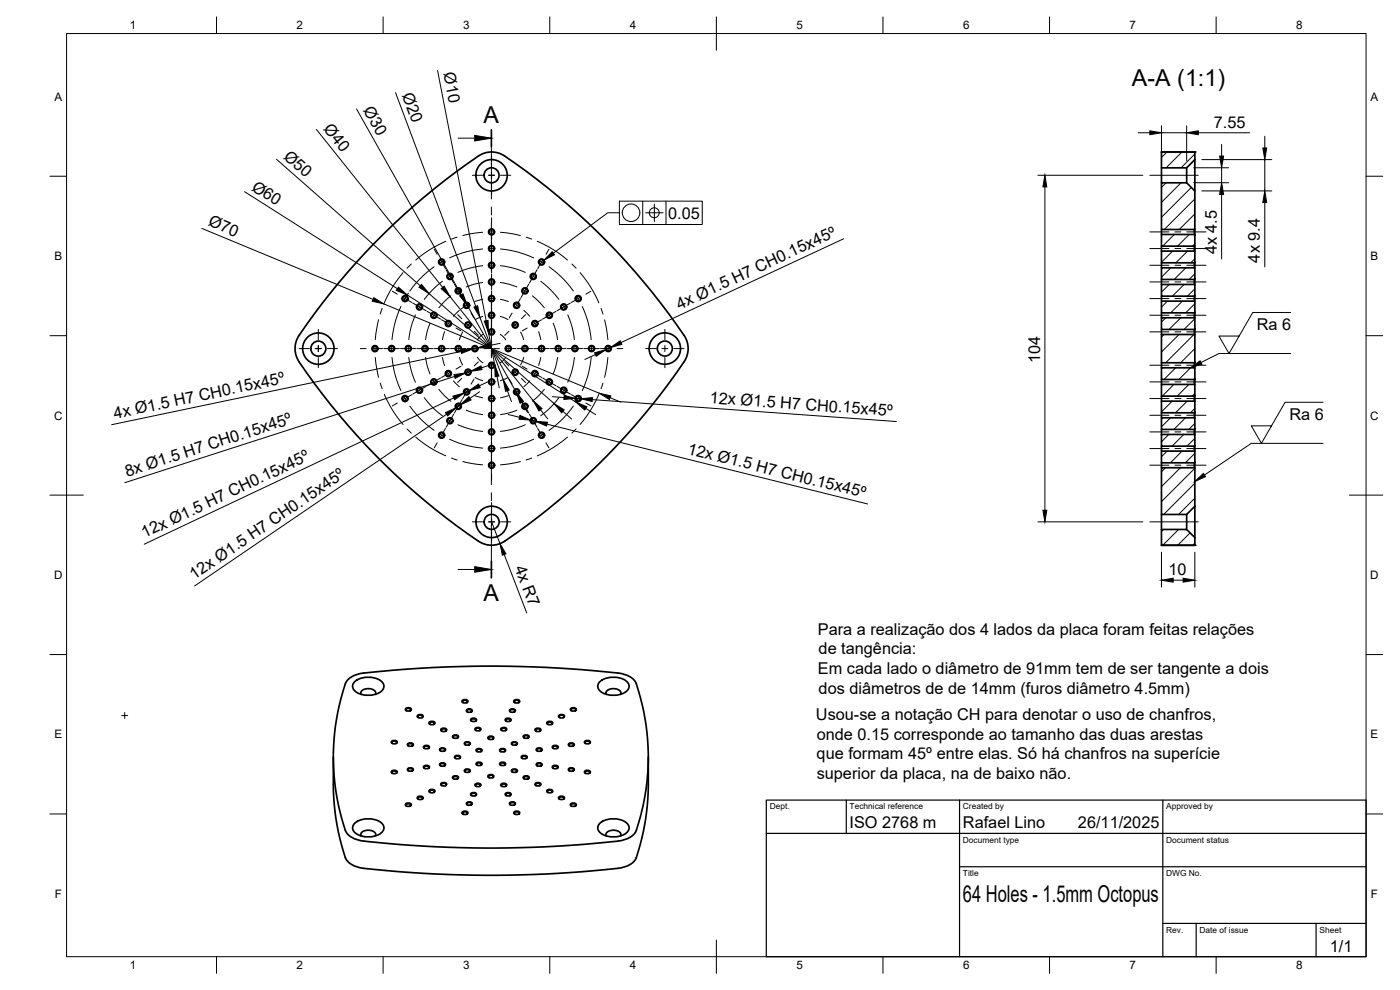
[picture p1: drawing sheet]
<svg xmlns="http://www.w3.org/2000/svg" width="420mm" height="297mm" viewBox="0 0 420 297" stroke-linecap="round" stroke-linejoin="round" font-family="sans-serif">
<!-- layer: Visible -->
<g fill="none" stroke="#000" stroke-width=".51">
<path d="M348.6 45.6h10v2.3l-2.5 2.5h-7.5zM348.6 54.8h7.5l2.5 2.5-.2 11.6h-9.8zM348.6 50.4v4.4M348.6 45.6h10M356.1 50.4v4.4M358.6 47.9v9.4M348.6 75.3h9.8l.2 3.4-10 .2zM348.6 70.3h9.8l.2 3.4-10 .2zM348.6 68.9v1.4M348.6 78.9v1.5M348.6 73.9v1.4M358.4 68.9v1.4"/>
<path d="M358.4 78.9v1.5M358.4 73.9v1.4M358.6 68.7v1.8M358.6 78.7v1.8M358.6 73.7v1.8M348.6 80.4h9.8l.2 3.3-10 .1zM348.6 85.4h9.8l.2 3.3-.2 .2h-9.8zM348.6 90.3h9.8l.2 3.4-10 .2zM348.6 95.3h9.8l.2 3.4-10 .2zM348.6 98.9v1.5M348.6 93.9v1.4M348.6 88.9v1.4"/>
<path d="M348.6 83.8v1.6M358.4 98.9v1.5M358.4 93.9v1.4M358.4 88.9v1.4M358.4 83.8v1.6M358.6 98.7v1.8M358.6 93.7v1.8M358.6 88.7v1.8M358.6 83.7v1.8M89.7 108.5a201 201 0 0 0 54.7 54.4 7 7 0 0 0 7.1-.5 202.7 202.7 0 0 0 53.8-53.9M205.3 100.7a7 7 0 0 1 0 7.8M205.3 100.7a201.5 201.5 0 0 0-54.7-54.4 7 7 0 0 0-7 .5 201.3 201.3 0 0 0-54.3 54.7 7 7 0 0 0 .4 7"/>
<path d="M348.6 100.4h9.8l.2 8.3-10 .1zM348.6 110.3h9.8l.2 3.4-10 .2zM348.6 115.3h9.8l.2 3.4-10 .2zM348.6 118.9v1.5M348.6 113.9v1.4M348.6 108.8v1.5M358.4 118.9v1.5M358.4 113.9v1.4M358.4 108.8v1.5M358.6 118.7v1.8M358.6 113.7v1.8M358.6 108.7v1.8"/>
<path d="M348.6 120.4h9.8l.2 3.3-10 .2zM348.6 125.4h9.8l.2 3.3-10 .1zM348.6 130.4h9.8l.2 3.3-.2 .2h-9.8zM348.6 135.3h9.8l.2 3.4-10 .2zM348.6 138.9v1.4M348.6 133.9v1.4M348.6 128.8v1.6M348.6 123.9v1.5M358.4 138.9v1.4M358.4 133.9v1.4M358.4 128.8v1.6M358.4 123.9v1.5"/>
<path d="M358.6 138.7v1.8M358.6 133.7v1.8M358.6 128.7v1.8M358.6 123.7v1.8M348.6 140.3h9.8l.2 .2v11.4l-2.5 2.5h-7.5zM348.6 158.9h7.5l2.5 2.4v2.3h-10zM348.6 154.4v4.5M356.1 154.4v4.5M358.6 151.9v9.4M348.6 163.6h10M106.6 204.4a6.6 6.6 0 0 1 8.3 .5 1.98 1.98 0 0 1-1 2.9 6.8 6.8 0 0 1-7.7-.9 1.78 1.78 0 0 1 .4-2.5zM108.4 208.3a1.63 1.63 0 0 1 2.1-1.7 1.63 1.63 0 0 1 2.2 1.7"/>
<path d="M109.2 201.9a347.4 347.4 0 0 1 77.2 .2 5.7 5.7 0 0 1 5.2 5.1 67.9 67.9 0 0 1-.9 42.5 6.9 6.9 0 0 1-5.3 2.7 349.5 349.5 0 0 1-76.2 0M109.2 201.9a6.2 6.2 0 0 0-6.2 5.3 67.7 67.7 0 0 0 .9 42.5 6.9 6.9 0 0 0 5.3 2.7M121.7 212.7a.93 .93 0 0 1 1-.4 .93 .93 0 0 1 .7 .7 .93 .93 0 0 1-1 .4 .93 .93 0 0 1-.7-.7zM122 213.3l-.2-.2a.79 .79 0 0 1 .7-.6 .79 .79 0 0 1 .8 .6l-.2 .2M125.3 214.7a.93 .93 0 0 1 .9-.4 .93 .93 0 0 1 .7 .8 .93 .93 0 0 1-.9 .4 .93 .93 0 0 1-.7-.8zM125.5 215.3l-.1-.2a.79 .79 0 0 1 .7-.5 .79 .79 0 0 1 .7 .5l-.1 .2M128.8 216.7a.93 .93 0 0 1 1-.3 .93 .93 0 0 1 .7 .7 .93 .93 0 0 1-1 .4 .93 .93 0 0 1-.7-.8zM129.1 217.3l-.2-.2a.79 .79 0 0 1 .7-.5 .79 .79 0 0 1 .8 .5l-.2 .2M132.3 218.8a.93 .93 0 0 1 1-.4 .93 .93 0 0 1 .7 .8 .93 .93 0 0 1-1 .3 .93 .93 0 0 1-.7-.7zM132.6 219.4l-.2-.2a.79 .79 0 0 1 .8-.5 .79 .79 0 0 1 .7 .5l-.2 .2M138.7 210.2a.93 .93 0 0 1 1-.3 .93 .93 0 0 1 .7 .7 .93 .93 0 0 1-1 .4 .93 .93 0 0 1-.7-.8zM139 210.8l-.2-.2a.79 .79 0 0 1 .7-.5 .79 .79 0 0 1 .8 .5l-.2 .2"/>
<path d="M140 213a.93 .93 0 0 1 1-.3 .93 .93 0 0 1 .7 .7 .93 .93 0 0 1-1 .4 .93 .93 0 0 1-.7-.8zM140.3 213.6l-.2-.2a.79 .79 0 0 1 .7-.5 .79 .79 0 0 1 .8 .5l-.2 .2M141.3 215.8a.93 .93 0 0 1 1-.4 .93 .93 0 0 1 .7 .8 .93 .93 0 0 1-1 .3 .93 .93 0 0 1-.7-.7zM141.5 216.4l-.1-.2a.79 .79 0 0 1 .7-.5 .79 .79 0 0 1 .8 .5l-.2 .2M142.6 218.6a.93 .93 0 0 1 1-.4 .93 .93 0 0 1 .7 .8 .93 .93 0 0 1-1 .3 .93 .93 0 0 1-.7-.7zM142.9 219.2l-.2-.2a.79 .79 0 0 1 .7-.5 .79 .79 0 0 1 .8 .5l-.2 .2M150.3 218.6a.93 .93 0 0 1 1-.4 .93 .93 0 0 1 .7 .8 .93 .93 0 0 1-.9 .3 .93 .93 0 0 1-.8-.7zM150.6 219.2l-.2-.2a.79 .79 0 0 1 .8-.5 .79 .79 0 0 1 .7 .5l-.1 .2M151.7 215.8a.93 .93 0 0 1 .9-.4 .93 .93 0 0 1 .7 .8 .93 .93 0 0 1-.9 .3 .93 .93 0 0 1-.7-.7zM151.9 216.4l-.1-.2a.79 .79 0 0 1 .7-.5 .79 .79 0 0 1 .7 .5l-.1 .2M153 213a.93 .93 0 0 1 .9-.3 .93 .93 0 0 1 .7 .7 .93 .93 0 0 1-.9 .4 .93 .93 0 0 1-.7-.8zM153.2 213.6l-.2-.2a.79 .79 0 0 1 .8-.5 .79 .79 0 0 1 .7 .5l-.1 .2"/>
<path d="M154.2 210.2a.93 .93 0 0 1 1-.3 .93 .93 0 0 1 .7 .7 .93 .93 0 0 1-1 .4 .93 .93 0 0 1-.7-.8zM154.5 210.8l-.2-.2a.79 .79 0 0 1 .8-.5 .79 .79 0 0 1 .7 .5l-.1 .2M160.6 218.8a.93 .93 0 0 1 1-.4 .93 .93 0 0 1 .7 .8 .93 .93 0 0 1-1 .3 .93 .93 0 0 1-.7-.7zM160.9 219.4l-.2-.2a.79 .79 0 0 1 .7-.5 .79 .79 0 0 1 .8 .5l-.2 .2M164.1 216.7a.93 .93 0 0 1 1-.3 .93 .93 0 0 1 .7 .7 .93 .93 0 0 1-.9 .4 .93 .93 0 0 1-.8-.8zM164.4 217.3l-.2-.2a.79 .79 0 0 1 .8-.5 .79 .79 0 0 1 .7 .5l-.1 .2M167.7 214.7a.93 .93 0 0 1 .9-.4 .93 .93 0 0 1 .8 .8 .93 .93 0 0 1-1 .4 .93 .93 0 0 1-.7-.8zM167.9 215.3l-.1-.2a.79 .79 0 0 1 .7-.5 .79 .79 0 0 1 .8 .5l-.2 .2M171.2 212.7a.93 .93 0 0 1 1-.4 .93 .93 0 0 1 .7 .7 .93 .93 0 0 1-1 .4 .93 .93 0 0 1-.7-.7zM171.5 213.3l-.2-.2a.79 .79 0 0 1 .8-.6 .79 .79 0 0 1 .7 .6l-.1 .2M180.2 204.4a6.6 6.6 0 0 1 8.3 .5 1.98 1.98 0 0 1-1.1 2.9 6.8 6.8 0 0 1-7.7-.9 1.78 1.78 0 0 1 .5-2.5zM182 208.3a1.63 1.63 0 0 1 2.1-1.7 1.63 1.63 0 0 1 2.1 1.7"/>
<path d="M100 227.2v8.1a67 67 0 0 0 3.9 22.6 6.9 6.9 0 0 0 5.3 2.6M117.5 222.5a.93 .93 0 0 1 1-.4 .93 .93 0 0 1 .7 .8 .93 .93 0 0 1-1 .3 .93 .93 0 0 1-.7-.7zM117.5 231.4a.93 .93 0 0 1 1-.3 .93 .93 0 0 1 .7 .7 .93 .93 0 0 1-1 .4 .93 .93 0 0 1-.7-.8zM117.8 232l-.2-.2a.79 .79 0 0 1 .7-.5 .79 .79 0 0 1 .8 .5l-.2 .2M117.8 223.1l-.2-.2a.79 .79 0 0 1 .7-.6 .79 .79 0 0 1 .8 .6l-.2 .2M122.3 230.7a.93 .93 0 0 1 1-.4 .93 .93 0 0 1 .7 .8 .93 .93 0 0 1-1 .3 .93 .93 0 0 1-.7-.7zM122.3 223.2a.93 .93 0 0 1 1-.3 .93 .93 0 0 1 .7 .7 .93 .93 0 0 1-1 .4 .93 .93 0 0 1-.7-.8zM122.6 231.3l-.2-.2a.79 .79 0 0 1 .8-.5 .79 .79 0 0 1 .7 .5l-.2 .2M122.6 223.8l-.2-.2a.79 .79 0 0 1 .8-.5 .79 .79 0 0 1 .7 .5l-.2 .2M125.3 239.2a.93 .93 0 0 1 .9-.4 .93 .93 0 0 1 .7 .8 .93 .93 0 0 1-.9 .3 .93 .93 0 0 1-.7-.7zM125.5 239.8l-.1-.2a.79 .79 0 0 1 .7-.5 .79 .79 0 0 1 .7 .5l-.1 .2M127.2 229.9a.93 .93 0 0 1 .9-.3 .93 .93 0 0 1 .7 .7 .93 .93 0 0 1-.9 .4 .93 .93 0 0 1-.7-.8z"/>
<path d="M127.2 224a.93 .93 0 0 1 .9-.4 .93 .93 0 0 1 .7 .7 .93 .93 0 0 1-.9 .4 .93 .93 0 0 1-.7-.7zM127.4 224.6l-.2-.2a.79 .79 0 0 1 .8-.6 .79 .79 0 0 1 .7 .6l-.1 .2M127.4 230.5l-.2-.2a.79 .79 0 0 1 .8-.5 .79 .79 0 0 1 .7 .5l-.1 .2M128.8 237.2a.93 .93 0 0 1 1-.4 .93 .93 0 0 1 .7 .8 .93 .93 0 0 1-1 .3 .93 .93 0 0 1-.7-.7zM129.1 237.8l-.2-.2a.79 .79 0 0 1 .7-.5 .79 .79 0 0 1 .8 .5l-.2 .2M132 229.2a.93 .93 0 0 1 .9-.4 .93 .93 0 0 1 .7 .8 .93 .93 0 0 1-.9 .3 .93 .93 0 0 1-.7-.7zM132 224.7a.93 .93 0 0 1 .9-.3 .93 .93 0 0 1 .7 .7 .93 .93 0 0 1-.9 .4 .93 .93 0 0 1-.7-.8zM132.2 225.3l-.1-.2a.79 .79 0 0 1 .7-.5 .79 .79 0 0 1 .7 .5l-.1 .2M132.2 229.8l-.1-.2a.79 .79 0 0 1 .7-.5 .79 .79 0 0 1 .7 .5l-.1 .2M132.3 235.1a.93 .93 0 0 1 1-.4 .93 .93 0 0 1 .7 .8 .93 .93 0 0 1-1 .4 .93 .93 0 0 1-.7-.8zM132.6 235.7l-.2-.2a.79 .79 0 0 1 .8-.5 .79 .79 0 0 1 .7 .5l-.2 .2M135.9 220.8a.93 .93 0 0 1 .9-.3 .93 .93 0 0 1 .7 .7 .93 .93 0 0 1-.9 .4 .93 .93 0 0 1-.7-.8z"/>
<path d="M135.9 233.1a.93 .93 0 0 1 .9-.4 .93 .93 0 0 1 .7 .8 .93 .93 0 0 1-.9 .3 .93 .93 0 0 1-.7-.7zM136.1 221.4l-.1-.2a.79 .79 0 0 1 .7-.5 .79 .79 0 0 1 .7 .5l-.1 .2M136.1 233.7l-.1-.2a.79 .79 0 0 1 .7-.5 .79 .79 0 0 1 .7 .5l-.1 .2M136.5 227a.93 .93 0 0 1 .9-.4 .93 .93 0 0 1 .7 .8 .93 .93 0 0 1-.9 .3 .93 .93 0 0 1-.7-.7zM136.7 227.5l-.1-.2a.79 .79 0 0 1 .7-.5 .79 .79 0 0 1 .7 .5l-.1 .2M139.4 222.9a.93 .93 0 0 1 1-.4 .93 .93 0 0 1 .7 .8 .93 .93 0 0 1-1 .3 .93 .93 0 0 1-.7-.7zM139.4 231a.93 .93 0 0 1 1-.3 .93 .93 0 0 1 .7 .7 .93 .93 0 0 1-1 .4 .93 .93 0 0 1-.7-.8zM139.7 223.5l-.2-.2a.79 .79 0 0 1 .7-.6 .79 .79 0 0 1 .8 .6l-.2 .2M139.7 231.6l-.2-.2a.79 .79 0 0 1 .7-.5 .79 .79 0 0 1 .8 .5l-.2 .2M141.3 238.1a.93 .93 0 0 1 1-.3 .93 .93 0 0 1 .7 .7 .93 .93 0 0 1-1 .4 .93 .93 0 0 1-.7-.8zM141.5 238.7l-.1-.2a.79 .79 0 0 1 .7-.5 .79 .79 0 0 1 .8 .5l-.2 .2M142.6 235.3a.93 .93 0 0 1 1-.3 .93 .93 0 0 1 .7 .7 .93 .93 0 0 1-1 .4 .93 .93 0 0 1-.7-.8z"/>
<path d="M142.9 235.9l-.2-.2a.79 .79 0 0 1 .7-.5 .79 .79 0 0 1 .8 .5l-.2 .2M142.9 224.9a.93 .93 0 0 1 1-.4 .93 .93 0 0 1 .7 .8 .93 .93 0 0 1-1 .4 .93 .93 0 0 1-.7-.8zM142.9 229a.93 .93 0 0 1 1-.4 .93 .93 0 0 1 .7 .8 .93 .93 0 0 1-1 .3 .93 .93 0 0 1-.7-.7zM143.2 225.5l-.2-.2a.79 .79 0 0 1 .8-.5 .79 .79 0 0 1 .7 .5l-.1 .2M143.2 229.6l-.2-.2a.79 .79 0 0 1 .8-.5 .79 .79 0 0 1 .7 .5l-.1 .2M146.5 232.7a.93 .93 0 0 1 .9-.3 .93 .93 0 0 1 .7 .7 .93 .93 0 0 1-.9 .4 .93 .93 0 0 1-.7-.8zM146.5 221.2a.93 .93 0 0 1 .9-.4 .93 .93 0 0 1 .7 .8 .93 .93 0 0 1-.9 .3 .93 .93 0 0 1-.7-.7zM146.7 221.8l-.1-.2a.79 .79 0 0 1 .7-.5 .79 .79 0 0 1 .7 .5l-.1 .2M146.7 233.3l-.1-.2a.79 .79 0 0 1 .7-.5 .79 .79 0 0 1 .7 .5l-.1 .2M150 229a.93 .93 0 0 1 1-.4 .93 .93 0 0 1 .7 .8 .93 .93 0 0 1-1 .3 .93 .93 0 0 1-.7-.7zM150 224.9a.93 .93 0 0 1 1-.4 .93 .93 0 0 1 .7 .8 .93 .93 0 0 1-1 .4 .93 .93 0 0 1-.7-.8zM150.3 225.5l-.2-.2a.79 .79 0 0 1 .7-.5 .79 .79 0 0 1 .8 .5l-.2 .2"/>
<path d="M150.3 229.6l-.2-.2a.79 .79 0 0 1 .7-.5 .79 .79 0 0 1 .8 .5l-.2 .2M150.3 235.3a.93 .93 0 0 1 1-.3 .93 .93 0 0 1 .7 .7 .93 .93 0 0 1-.9 .4 .93 .93 0 0 1-.8-.8zM150.6 235.9l-.2-.2a.79 .79 0 0 1 .8-.5 .79 .79 0 0 1 .7 .5l-.1 .2M151.7 238.1a.93 .93 0 0 1 .9-.3 .93 .93 0 0 1 .7 .7 .93 .93 0 0 1-.9 .4 .93 .93 0 0 1-.7-.8zM151.9 238.7l-.1-.2a.79 .79 0 0 1 .7-.5 .79 .79 0 0 1 .7 .5l-.1 .2M153.5 222.9a.93 .93 0 0 1 1-.4 .93 .93 0 0 1 .7 .8 .93 .93 0 0 1-1 .3 .93 .93 0 0 1-.7-.7zM153.5 231a.93 .93 0 0 1 1-.3 .93 .93 0 0 1 .7 .7 .93 .93 0 0 1-1 .4 .93 .93 0 0 1-.7-.8zM153.8 223.5l-.2-.2a.79 .79 0 0 1 .8-.6 .79 .79 0 0 1 .7 .6l-.1 .2M153.8 231.6l-.2-.2a.79 .79 0 0 1 .8-.5 .79 .79 0 0 1 .7 .5l-.1 .2M156.5 227a.93 .93 0 0 1 1-.4 .93 .93 0 0 1 .7 .8 .93 .93 0 0 1-1 .3 .93 .93 0 0 1-.7-.7zM156.7 227.5l-.1-.2a.79 .79 0 0 1 .7-.5 .79 .79 0 0 1 .8 .5l-.2 .2M157.1 233.1a.93 .93 0 0 1 .9-.4 .93 .93 0 0 1 .7 .8 .93 .93 0 0 1-.9 .3 .93 .93 0 0 1-.7-.7z"/>
<path d="M157.1 220.8a.93 .93 0 0 1 .9-.3 .93 .93 0 0 1 .7 .7 .93 .93 0 0 1-.9 .4 .93 .93 0 0 1-.7-.8zM157.3 221.4l-.1-.2a.79 .79 0 0 1 .7-.5 .79 .79 0 0 1 .8 .5l-.2 .2M157.3 233.7l-.1-.2a.79 .79 0 0 1 .7-.5 .79 .79 0 0 1 .8 .5l-.2 .2M160.6 235.1a.93 .93 0 0 1 1-.4 .93 .93 0 0 1 .7 .8 .93 .93 0 0 1-1 .4 .93 .93 0 0 1-.7-.8zM160.9 235.7l-.2-.2a.79 .79 0 0 1 .7-.5 .79 .79 0 0 1 .8 .5l-.2 .2M161 224.7a.93 .93 0 0 1 .9-.3 .93 .93 0 0 1 .7 .7 .93 .93 0 0 1-.9 .4 .93 .93 0 0 1-.7-.8zM161 229.2a.93 .93 0 0 1 .9-.4 .93 .93 0 0 1 .7 .8 .93 .93 0 0 1-.9 .3 .93 .93 0 0 1-.7-.7zM161.2 229.8l-.1-.2a.79 .79 0 0 1 .7-.5 .79 .79 0 0 1 .7 .5l-.1 .2M161.2 225.3l-.1-.2a.79 .79 0 0 1 .7-.5 .79 .79 0 0 1 .7 .5l-.1 .2M164.1 237.2a.93 .93 0 0 1 1-.4 .93 .93 0 0 1 .7 .8 .93 .93 0 0 1-.9 .3 .93 .93 0 0 1-.8-.7zM164.4 237.8l-.2-.2a.79 .79 0 0 1 .8-.5 .79 .79 0 0 1 .7 .5l-.1 .2M165.8 224a.93 .93 0 0 1 1-.4 .93 .93 0 0 1 .7 .7 .93 .93 0 0 1-1 .4 .93 .93 0 0 1-.7-.7z"/>
<path d="M165.8 229.9a.93 .93 0 0 1 1-.3 .93 .93 0 0 1 .7 .7 .93 .93 0 0 1-1 .4 .93 .93 0 0 1-.7-.8zM166.1 230.5l-.2-.2a.79 .79 0 0 1 .7-.5 .79 .79 0 0 1 .8 .5l-.2 .2M166.1 224.6l-.2-.2a.79 .79 0 0 1 .7-.6 .79 .79 0 0 1 .8 .6l-.2 .2M167.7 239.2a.93 .93 0 0 1 .9-.4 .93 .93 0 0 1 .8 .8 .93 .93 0 0 1-1 .3 .93 .93 0 0 1-.7-.7zM167.9 239.8l-.1-.2a.79 .79 0 0 1 .7-.5 .79 .79 0 0 1 .8 .5l-.2 .2M170.6 223.2a.93 .93 0 0 1 1-.3 .93 .93 0 0 1 .7 .7 .93 .93 0 0 1-1 .4 .93 .93 0 0 1-.7-.8zM170.6 230.7a.93 .93 0 0 1 1-.4 .93 .93 0 0 1 .7 .8 .93 .93 0 0 1-1 .3 .93 .93 0 0 1-.7-.7zM170.9 223.8l-.2-.2a.79 .79 0 0 1 .8-.5 .79 .79 0 0 1 .7 .5l-.2 .2M170.9 231.3l-.2-.2a.79 .79 0 0 1 .8-.5 .79 .79 0 0 1 .7 .5l-.2 .2M175.5 231.4a.93 .93 0 0 1 .9-.3 .93 .93 0 0 1 .7 .7 .93 .93 0 0 1-.9 .4 .93 .93 0 0 1-.7-.8zM175.5 222.5a.93 .93 0 0 1 .9-.4 .93 .93 0 0 1 .7 .8 .93 .93 0 0 1-.9 .3 .93 .93 0 0 1-.7-.7zM175.7 223.1l-.2-.2a.79 .79 0 0 1 .8-.6 .79 .79 0 0 1 .7 .6l-.1 .2"/>
<path d="M175.7 232l-.2-.2a.79 .79 0 0 1 .8-.5 .79 .79 0 0 1 .7 .5l-.1 .2M194.6 227.2v8.1a67.7 67.7 0 0 1-3.9 22.6 6.9 6.9 0 0 1-5.3 2.6 349.5 349.5 0 0 1-76.2 0M106.6 246.9a6.6 6.6 0 0 1 8.3 .5 1.98 1.98 0 0 1-1 2.9 6.8 6.8 0 0 1-7.7-.9 1.78 1.78 0 0 1 .4-2.5zM108.4 250.8a1.63 1.63 0 0 1 2.1-1.7 1.63 1.63 0 0 1 2.2 1.7M121.7 241.2a.93 .93 0 0 1 1-.3 .93 .93 0 0 1 .7 .7 .93 .93 0 0 1-1 .4 .93 .93 0 0 1-.7-.8zM122 241.8l-.2-.1a.79 .79 0 0 1 .7-.6 .79 .79 0 0 1 .8 .6l-.2 .1M138.7 243.7a.93 .93 0 0 1 1-.4 .93 .93 0 0 1 .7 .8 .93 .93 0 0 1-1 .3 .93 .93 0 0 1-.7-.7zM139 244.3l-.2-.2a.79 .79 0 0 1 .7-.5 .79 .79 0 0 1 .8 .5l-.2 .2M140 240.9a.93 .93 0 0 1 1-.4 .93 .93 0 0 1 .7 .8 .93 .93 0 0 1-1 .4 .93 .93 0 0 1-.7-.8zM140.3 241.5l-.2-.2a.79 .79 0 0 1 .7-.5 .79 .79 0 0 1 .8 .5l-.2 .2M153 240.9a.93 .93 0 0 1 .9-.4 .93 .93 0 0 1 .7 .8 .93 .93 0 0 1-.9 .4 .93 .93 0 0 1-.7-.8zM153.2 241.5l-.2-.2a.79 .79 0 0 1 .8-.5 .79 .79 0 0 1 .7 .5l-.1 .2"/>
<path d="M154.2 243.7a.93 .93 0 0 1 1-.4 .93 .93 0 0 1 .7 .8 .93 .93 0 0 1-1 .3 .93 .93 0 0 1-.7-.7zM154.5 244.3l-.2-.2a.79 .79 0 0 1 .8-.5 .79 .79 0 0 1 .7 .5l-.1 .2M171.2 241.2a.93 .93 0 0 1 1-.3 .93 .93 0 0 1 .7 .7 .93 .93 0 0 1-1 .4 .93 .93 0 0 1-.7-.8zM171.5 241.8l-.2-.1a.79 .79 0 0 1 .8-.6 .79 .79 0 0 1 .7 .6l-.1 .1M180.2 246.9a6.6 6.6 0 0 1 8.3 .5 1.98 1.98 0 0 1-1.1 2.9 6.8 6.8 0 0 1-7.7-.9 1.78 1.78 0 0 1 .5-2.5zM182 250.8a1.63 1.63 0 0 1 2.1-1.7 1.63 1.63 0 0 1 2.1 1.7"/>
<circle cx="147.5" cy="52.6" r="2.25"/>
<circle cx="147.5" cy="52.6" r="4.7"/>
<circle cx="132.5" cy="78.6" r=".9"/>
<circle cx="132.5" cy="78.6" r=".75"/>
<circle cx="147.5" cy="74.6" r=".9"/>
<circle cx="147.5" cy="79.6" r=".9"/>
<circle cx="147.5" cy="69.6" r=".9"/>
<circle cx="147.5" cy="74.6" r=".75"/>
<circle cx="147.5" cy="69.6" r=".75"/>
<circle cx="147.5" cy="79.6" r=".75"/>
<circle cx="162.5" cy="78.6" r=".9"/>
<circle cx="162.5" cy="78.6" r=".75"/>
<circle cx="121.5" cy="89.6" r=".9"/>
<circle cx="121.5" cy="89.6" r=".75"/>
<circle cx="125.9" cy="92.1" r=".9"/>
<circle cx="125.9" cy="92.1" r=".75"/>
<circle cx="130.2" cy="94.6" r=".9"/>
<circle cx="130.2" cy="94.6" r=".75"/>
<circle cx="134.5" cy="97.1" r=".9"/>
<circle cx="134.5" cy="97.1" r=".75"/>
<circle cx="135" cy="82.9" r=".9"/>
<circle cx="135" cy="82.9" r=".75"/>
<circle cx="137.5" cy="87.3" r=".9"/>
<circle cx="137.5" cy="87.3" r=".75"/>
<circle cx="140" cy="91.6" r=".9"/>
<circle cx="140" cy="91.6" r=".75"/>
<circle cx="140.5" cy="97.5" r=".9"/>
<circle cx="140.5" cy="97.5" r=".75"/>
<circle cx="147.5" cy="89.6" r=".9"/>
<circle cx="147.5" cy="94.6" r=".9"/>
<circle cx="147.5" cy="84.6" r=".9"/>
<circle cx="147.5" cy="99.6" r=".9"/>
<circle cx="147.5" cy="94.6" r=".75"/>
<circle cx="147.5" cy="99.6" r=".75"/>
<circle cx="147.5" cy="89.6" r=".75"/>
<circle cx="147.5" cy="84.6" r=".75"/>
<circle cx="154.6" cy="97.5" r=".9"/>
<circle cx="154.6" cy="97.5" r=".75"/>
<circle cx="155" cy="91.6" r=".9"/>
<circle cx="155" cy="91.6" r=".75"/>
<circle cx="157.5" cy="87.3" r=".9"/>
<circle cx="157.5" cy="87.3" r=".75"/>
<circle cx="160" cy="82.9" r=".9"/>
<circle cx="160" cy="82.9" r=".75"/>
<circle cx="160.5" cy="97.1" r=".9"/>
<circle cx="160.5" cy="97.1" r=".75"/>
<circle cx="164.9" cy="94.6" r=".9"/>
<circle cx="164.9" cy="94.6" r=".75"/>
<circle cx="169.2" cy="92.1" r=".9"/>
<circle cx="169.2" cy="92.1" r=".75"/>
<circle cx="173.5" cy="89.6" r=".9"/>
<circle cx="173.5" cy="89.6" r=".75"/>
<circle cx="95.5" cy="104.6" r="2.25"/>
<circle cx="95.5" cy="104.6" r="4.7"/>
<circle cx="112.5" cy="104.6" r=".9"/>
<circle cx="112.5" cy="104.6" r=".75"/>
<circle cx="117.5" cy="104.6" r=".9"/>
<circle cx="117.5" cy="104.6" r=".75"/>
<circle cx="121.5" cy="119.6" r=".9"/>
<circle cx="121.5" cy="119.6" r=".75"/>
<circle cx="122.5" cy="104.6" r=".9"/>
<circle cx="122.5" cy="104.6" r=".75"/>
<circle cx="125.9" cy="117.1" r=".9"/>
<circle cx="125.9" cy="117.1" r=".75"/>
<circle cx="127.5" cy="104.6" r=".9"/>
<circle cx="127.5" cy="104.6" r=".75"/>
<circle cx="130.2" cy="114.6" r=".9"/>
<circle cx="130.2" cy="114.6" r=".75"/>
<circle cx="132.5" cy="104.6" r=".9"/>
<circle cx="132.5" cy="104.6" r=".75"/>
<circle cx="134.5" cy="112.1" r=".9"/>
<circle cx="134.5" cy="112.1" r=".75"/>
<circle cx="137.5" cy="104.6" r=".9"/>
<circle cx="137.5" cy="104.6" r=".75"/>
<circle cx="140" cy="117.6" r=".9"/>
<circle cx="140" cy="117.6" r=".75"/>
<circle cx="140.5" cy="111.7" r=".9"/>
<circle cx="140.5" cy="111.7" r=".75"/>
<circle cx="142.5" cy="104.6" r=".9"/>
<circle cx="142.5" cy="104.6" r=".75"/>
<circle cx="147.5" cy="114.6" r=".9"/>
<circle cx="147.5" cy="109.6" r=".9"/>
<circle cx="147.5" cy="119.6" r=".9"/>
<circle cx="147.5" cy="114.6" r=".75"/>
<circle cx="147.5" cy="119.6" r=".75"/>
<circle cx="147.5" cy="109.6" r=".75"/>
<circle cx="152.5" cy="104.6" r=".9"/>
<circle cx="152.5" cy="104.6" r=".75"/>
<circle cx="154.6" cy="111.7" r=".9"/>
<circle cx="154.6" cy="111.7" r=".75"/>
<circle cx="155" cy="117.6" r=".9"/>
<circle cx="155" cy="117.6" r=".75"/>
<circle cx="157.5" cy="104.6" r=".9"/>
<circle cx="157.5" cy="104.6" r=".75"/>
<circle cx="160.5" cy="112.1" r=".9"/>
<circle cx="160.5" cy="112.1" r=".75"/>
<circle cx="162.5" cy="104.6" r=".9"/>
<circle cx="162.5" cy="104.6" r=".75"/>
<circle cx="164.9" cy="114.6" r=".9"/>
<circle cx="164.9" cy="114.6" r=".75"/>
<circle cx="167.5" cy="104.6" r=".9"/>
<circle cx="167.5" cy="104.6" r=".75"/>
<circle cx="169.2" cy="117.1" r=".9"/>
<circle cx="169.2" cy="117.1" r=".75"/>
<circle cx="172.5" cy="104.6" r=".9"/>
<circle cx="172.5" cy="104.6" r=".75"/>
<circle cx="173.5" cy="119.6" r=".9"/>
<circle cx="173.5" cy="119.6" r=".75"/>
<circle cx="177.5" cy="104.6" r=".9"/>
<circle cx="177.5" cy="104.6" r=".75"/>
<circle cx="182.5" cy="104.6" r=".9"/>
<circle cx="182.5" cy="104.6" r=".75"/>
<circle cx="199.5" cy="104.6" r="2.25"/>
<circle cx="199.5" cy="104.6" r="4.7"/>
<circle cx="132.5" cy="130.6" r=".9"/>
<circle cx="132.5" cy="130.6" r=".75"/>
<circle cx="135" cy="126.2" r=".9"/>
<circle cx="135" cy="126.2" r=".75"/>
<circle cx="137.5" cy="121.9" r=".9"/>
<circle cx="137.5" cy="121.9" r=".75"/>
<circle cx="147.5" cy="134.6" r=".9"/>
<circle cx="147.5" cy="129.6" r=".9"/>
<circle cx="147.5" cy="134.6" r=".75"/>
<circle cx="147.5" cy="129.6" r=".75"/>
<circle cx="147.5" cy="124.6" r=".9"/>
<circle cx="147.5" cy="139.6" r=".9"/>
<circle cx="147.5" cy="139.6" r=".75"/>
<circle cx="147.5" cy="124.6" r=".75"/>
<circle cx="157.5" cy="121.9" r=".9"/>
<circle cx="157.5" cy="121.9" r=".75"/>
<circle cx="160" cy="126.2" r=".9"/>
<circle cx="160" cy="126.2" r=".75"/>
<circle cx="162.5" cy="130.6" r=".9"/>
<circle cx="162.5" cy="130.6" r=".75"/>
<circle cx="147.5" cy="156.6" r="2.25"/>
<circle cx="147.5" cy="156.6" r="4.7"/>
</g>
<g fill="#000">
<circle cx="348.6" cy="45.6" r=".25"/>
<circle cx="358.6" cy="45.6" r=".25"/>
<circle cx="348.6" cy="163.6" r=".25"/>
<circle cx="358.6" cy="163.6" r=".25"/>
</g>
<!-- layer: BORDER -->
<g fill="none" stroke="#000" stroke-width=".3">
<path d="M20 10.1h390v276.9h-390zM65 5.1v5M115 5.1v5M165 5.1v5M215 5.1v10M265 5.1v5M315 5.1v5M365 5.1v5M15 52.9h5M410 52.9h5M15 100.7h5M410 100.7h5"/>
<path d="M15 148.6h10M405 148.6h10M15 196.4h5M410 196.4h5M15 244.2h5M410 244.2h5M65 287v5M115 287v5M165 287v5M215 282.1v9.9M265 287v5M315 287v5"/>
<path d="M365 287v5"/>
</g>
<!-- layer: TITLEBLOCK -->
<path d="M230 240.1h180v46.9h-180zM230 250h180M254 240.1v9.9M288 240.1v46.9M349 240.1v46.9M288 260.1h122M349 277.1h61M359 277.1v9.9M395 277.1v9.9" fill="none" stroke="#000" stroke-width=".36"/>
<!-- layer: Smart Centers -->
<g fill="none" stroke="#000" stroke-width=".3">
<path d="M141.8 52.6h3M146.6 52.6h1.8M147.5 46.8v3.1M147.5 51.7v1.8M147.5 55.3v3M150.2 52.6h3.1M345.1 52.6h14.5M123.4 79.2l-1.2 1.3M130.3 74.8l.9 1.5M132.1 77.8l.9 1.6M132.8 79.1l.9 1.5M133.3 78.2l-1.5 .9"/>
<path d="M133.8 72.4l-5 2.6-4 3M137.2 71.2l-1.7 .5M144.8 69.7l-5.9 1M144.9 74.7l-4.4 .7-5.6 2M144.9 79.7l-3.8 .7-3.7 1.3M146.6 79.6h1.8M146.7 74.6h1.7M147.5 65.3v1.6M147.5 68.7v3.2M147.5 72.3v4.6M147.5 77.3v4.6M148.4 69.6h-1.8"/>
<path d="M150.2 74.7l4.4 .7 5.5 2M150.2 79.7l3.8 .7 3.6 1.3M150.2 69.7l6 1M157.9 71.2l1.7 .5M161.2 72.4l5.1 2.6 4 3M161.8 78.2l1.5 .9M162.2 79.1l-.8 1.5M163 77.8l-.9 1.6M164.7 74.8l-.8 1.5M171.6 79.2l1.3 1.3M345.1 79.6h5.7M345.1 74.6h5.7"/>
<path d="M345.1 69.6h5.7M352.6 79.6h1.8M352.6 74.6h1.8M352.6 69.6h1.8M356.2 79.6h5.7M356.2 74.6h5.7M356.2 69.6h5.7M95.5 98.8v3.1M113.6 95.9l-1 6M114.7 92.5l-.6 1.7M117.8 87.4l1.4 .9M120.3 92l-1.6 4.1-1.1 5.8"/>
<path d="M120.8 89.1l2.8 1.6M121 81.8l-3 4-2.7 5.1M122 88.8l-.9 1.6M123.9 90.9l2.8 1.6M124.7 94.5l-1.3 3.6-.7 3.8M126.3 91.3l-.8 1.6M126.4 92.4l1.5 .8M128.2 93.4l1.5 .9M129 97l-.8 2.4-.5 2.5M129.4 94.1l2.8 1.6M130.3 80l-4.5 3.9-2.8 3.4M130.7 93.8l-.9 1.6"/>
<path d="M132.5 95.9l1.5 .9M132.8 84.4l-2.9 2.5-2.6 2.9M133.4 99.5l-.6 2.4M133.8 96.6l1.5 .9M133.9 80.9l.8 1.5M134.6 82.2l.9 1.5M135 96.3l-.9 1.6M135.3 88.8l-3.6 3.6M135.3 83.4l.9 1.5M135.8 82.5l-1.5 .9M136.4 85.2l.8 1.5M136.9 98.4l1.4 .9"/>
<path d="M137.1 86.5l.9 1.5M137.4 94.4l1.2 1.2M137.8 93.1l-1.7 1.8M137.8 87.8l.9 1.5M138.3 86.8l-1.5 .9M138.8 99.6l-.9 2.3M138.9 89.6l.8 1.5M139.6 90.8l.9 1.6M139.8 96.9l1.3 1.2M140.8 91.2l-1.5 .9M141.1 96.9l-1.2 1.3M141.4 93.9l.8 1.5"/>
<path d="M142.3 99.4l1.3 1.2M144.9 84.8l-2.6 .5-2.4 .8M144.9 89.8l-2.4 .7M144.9 94.9l-2.3 1M146.6 84.6h1.8M146.6 89.6h1.8M147.5 82.3v4.6M147.5 87.3v4.6M147.5 92.3v4.6M147.5 97.3v3.2M148.4 99.7h-1.7M148.4 94.6h-1.8"/>
<path d="M150.2 94.9l2.3 1M150.2 84.8l2.5 .5 2.4 .8M150.2 89.8l2.4 .7M152.7 99.4l-1.2 1.2M153.7 93.9l-.9 1.5M154 96.9l1.2 1.3M154.3 91.2l1.5 .9M155.2 96.9l-1.2 1.2M155.5 90.8l-.9 1.6M156.2 89.6l-.9 1.5M156.2 99.6l1 2.3M156.8 86.8l1.5 .9"/>
<path d="M157.2 93.1l1.8 1.8M157.2 87.8l-.8 1.5M157.7 94.4l-1.2 1.2M158 86.5l-.9 1.5M158.2 98.4l-1.5 .9M158.7 85.2l-.9 1.5M159.3 82.5l1.5 .9M159.7 83.4l-.8 1.5M159.8 88.8l3.6 3.6M160.1 96.3l.9 1.6M160.5 82.2l-.9 1.5M161.2 80.9l-.9 1.5"/>
<path d="M161.3 96.6l-1.6 .9M161.6 99.5l.7 2.4M162.3 84.4l2.9 2.5 2.5 2.9M162.5 95.9l-1.5 .9M164.3 94.9l-1.5 .8M164.4 93.8l.9 1.6M164.8 80l3.4 2.9 3.9 4.4M165.6 94.1l-1.5 .9M166 97l.9 2.4 .4 2.5M166.9 93.4l-1.5 .9M168.7 92.4l-1.5 .8M168.7 91.3l.9 1.6"/>
<path d="M169.9 91.6l-1.5 .9M170.4 94.5l1.3 3.6 .7 3.8M171.2 90.9l-1.5 .9M173 89.9l-1.5 .8M173.1 88.8l.9 1.6M174.1 81.8l3 4 2.6 5.1M174.3 89.1l-1.6 .9M174.8 92l1.5 4.1 1.1 5.8M177.3 87.4l-1.5 .9M180.4 92.5l.6 1.7M181.4 96l1 5.9M199.5 98.8v3.1"/>
<path d="M345.1 99.6h5.7M345.1 94.6h5.7M345.1 89.6h5.7M345.1 84.6h5.7M352.6 99.6h1.8M352.6 94.6h1.8M352.6 89.6h1.8M352.6 84.6h1.8M356.2 99.6h5.7M356.2 94.6h5.7M356.2 89.6h5.7M356.2 84.6h5.7"/>
<path d="M89.8 104.6h3.1M94.6 104.6h1.8M95.5 103.7v1.8M95.5 107.3v3M98.2 104.6h3.1M108.1 104.6h1.8M111.6 104.6h3.3M112.6 103.7v1.8M112.6 107.3l1 5.9M114.1 114.9l.6 1.7M115.2 104.6h4.6M115.3 118.3l2.7 5 3 4.1"/>
<path d="M117.6 103.7v1.8M117.6 107.3l.8 4.3 1.9 5.6M120.2 104.6h4.7M121.1 118.8l.9 1.6M122.3 119.1l-1.5 .9M122.5 103.7v1.8M122.7 107.3l.7 3.7 1.3 3.7M123.6 118.4l-1.5 .9M125.2 104.6h4.7M125.4 117.4l-1.5 .8M125.5 116.3l.8 1.6M126.7 116.6l-1.6 .9"/>
<path d="M127.3 119.3l2.6 3 2.9 2.5M127.6 103.7v1.8M127.7 107.3l.5 2.5 .8 2.4M127.9 115.9l-1.5 .9M129.7 114.9l-1.5 .8M129.8 113.8l.9 1.5M130.2 104.6h4.7M131 114.1l-1.6 .9M131.7 116.8l1.7 1.9 1.9 1.7M132.2 113.4l-1.5 .9M132.6 103.7v1.8M132.8 107.3l.6 2.4"/>
<path d="M134 112.4l-1.5 .8M134.1 111.3l.9 1.5M135.2 104.6h4.6M135.3 111.6l-1.5 .9M136.1 114.3l1.7 1.7M137.6 103.7v1.8M137.9 107.2l.9 2.3M138.3 109.9l-1.4 .9M138.6 113.5l-1.2 1.3M138.7 119.9l-.9 1.5M139.3 117.1l1.5 .9M139.7 118.1l-.8 1.5"/>
<path d="M139.9 111l1.2 1.3M140.2 104.6h3.2M140.5 116.8l-.9 1.5M141.1 111l-1.3 1.3M142.2 113.8l-.8 1.5M142.5 118.7l2.4 .6M142.6 113.3l2.3 .9M142.6 103.7v1.8M143.3 107.2l1.6 1.7M143.6 108.5l-1.3 1.3M144.9 100.3l-1.6 1.7M145.2 104.6h1.7"/>
<path d="M146.6 119.6h1.8M147.5 102.3v1.7M147.5 105.3v1.6M147.5 108.7v3.2M147.5 112.3v4.6M147.5 117.3v4.6M148.1 104.6h1.8M148.4 109.5h-1.7M148.4 114.5h-1.7M150.1 100.3l1.7 1.7M151.5 108.5l1.2 1.3M151.6 104.6h3.3"/>
<path d="M151.8 107.2l-1.7 1.7M152.5 113.3l-2.3 .9M152.5 103.7v1.8M152.6 118.7l-2.4 .6M152.8 113.8l.9 1.5M154 111l1.2 1.3M154.6 116.8l.9 1.5M155.2 104.6h4.7M155.2 111l-1.2 1.3M155.3 118.1l.9 1.5M155.8 117.1l-1.5 .9M156.4 119.9l.8 1.5"/>
<path d="M156.5 113.5l1.2 1.3M156.7 109.9l1.5 .9M157.2 107.2l-1 2.3M157.5 103.7v1.8M159 114.3l-1.8 1.7M159.7 111.6l2.8 1.6M160.2 104.6h4.6M161 111.3l-.9 1.5M162.3 107.3l-.7 2.4M162.5 103.7v1.8M162.8 113.4l2.8 1.6M163.4 116.8l-1.7 1.9-1.9 1.7"/>
<path d="M165.2 104.6h4.6M165.3 113.8l-.9 1.5M165.4 114.9l1.5 .8M167.2 115.9l1.5 .9M167.3 107.3l-.4 2.5-.9 2.4M167.5 103.7v1.8M167.7 119.3l-2.5 3-2.9 2.5M168.4 116.6l2.8 1.6M169.6 116.3l-.9 1.6M170.2 104.6h4.7M171.5 118.4l2.8 1.6M172.4 107.3l-.7 3.7-1.3 3.7"/>
<path d="M172.5 103.7v1.8M174 118.8l-.9 1.6M175.2 104.6h4.7M177.4 107.3l-.7 4.3-1.9 5.6M177.5 103.7v1.8M179.7 118.3l-2.6 5-3 4.1M180.2 104.6h3.2M181 114.9l-.6 1.7M182.4 107.3l-1 5.9M182.5 103.7v1.8M185.2 104.6h1.7M193.8 104.6h3"/>
<path d="M198.6 104.6h1.8M199.5 103.7v1.8M199.5 107.3v3M202.2 104.6h3.1M345.1 119.6h5.7M345.1 114.6h5.7M345.1 109.6h5.7M352.6 119.6h1.8M352.6 114.6h1.8M352.6 109.6h1.8M356.2 119.6h5.7M356.2 114.6h5.7"/>
<path d="M356.2 109.6h5.7M119.2 120.9l-1.4 .9M122.2 128.7l1.2 1.2M123 121.8l2.8 3.5 4.5 3.8M124.8 131.2l4 2.9 5 2.7M131.2 132.9l-.9 1.5M131.8 130.1l1.5 .9M133 129.8l-.9 1.5M133.7 128.6l-.9 1.5M134.3 125.8l1.5 .9M134.7 126.8l-.8 1.4M134.9 131.8l2.7 1.1 2.9 .8 4.4 .8"/>
<path d="M135.5 137.4l1.7 .6M135.5 125.5l-.9 1.5M136.2 124.2l-.9 1.5M136.8 121.4l1.5 .9M137.2 122.4l-.8 1.5M137.4 127.5l3.7 1.2 3.8 .7M138 121.1l-.9 1.6M138.9 138.5l6 1M139.9 123.1l2.4 .8 2.6 .5M146.6 129.6h1.8M146.6 124.6h1.8M146.7 134.6h1.7"/>
<path d="M147.5 122.3v4.6M147.5 127.3v4.6M147.5 132.3v4.6M147.5 137.3v3.2M148.4 139.6h-1.8M155.1 123.1l-2.4 .8-2.5 .5M156.2 138.5l-6 1M157.1 121.1l.9 1.6M157.6 127.5l-3.6 1.2-3.8 .7M157.8 122.4l.9 1.5M158.3 121.4l-1.5 .9M158.9 124.2l.8 1.5"/>
<path d="M159.6 137.4l-1.7 .6M159.6 125.5l.9 1.5M160.1 131.8l-2.7 1.1-2.8 .8-4.4 .8M160.3 126.8l.9 1.4M160.8 125.8l-1.5 .9M161.4 128.6l.8 1.5M162.1 129.8l.9 1.5M163.3 130.1l-1.5 .9M163.9 132.9l.8 1.5M170.3 131.2l-4 2.9-5.1 2.7M172.1 121.8l-2.8 3.5-4.5 3.8M172.9 128.7l-1.3 1.2"/>
<path d="M175.8 120.9l1.5 .9M345.1 139.6h5.7M345.1 134.6h5.7M345.1 129.6h5.7M345.1 124.6h5.7M352.6 139.6h1.8M352.6 134.6h1.8M352.6 129.6h1.8M352.6 124.6h1.8M356.2 139.6h5.7M356.2 134.6h5.7M356.2 129.6h5.7"/>
<path d="M356.2 124.6h5.7M141.8 156.6h3M146.6 156.6h1.8M147.5 142.3v1.7M147.5 150.8v3.1M147.5 155.7v1.8M147.5 159.3v3M150.2 156.6h3.1M345.1 156.6h14.5M36.5 214.7h1.8M37.4 213.8v1.8"/>
</g>
<g fill="none" stroke="#000" stroke-width=".3">
<path d="M185.9 63.8h-3.5l-16.3 12.2M185.9 60.4h24.9v7h-24.9zM192.9 60.4v7M193.8 63.8h5.2M196.4 61.2v5.3M199.9 60.4v7M387.3 93.8h-11.3l-7.1 12.3-3.1-5.3h6.1M387.3 106.1h-21.5l-5.4 2.7M397 133h-21.5l-14 9.5M397 120.7h-11.3l-7.1 12.3-3.1-5.2h6.1"/>
<circle cx="189.4" cy="63.8" r="2.64"/>
<circle cx="196.4" cy="63.8" r="1.49"/>
</g>
<path d="M165.7 75.5l.7 .9-3.1 1.7zM357.3 110.3l2.9-2 .5 1zM358.6 144.5l2.5-2.5 .7 1z" fill="#000" stroke="#000" stroke-width=".3"/>
<!-- layer: FD_Dimensions -->
<g fill="none" stroke="#000" stroke-width=".3">
<path d="M95 38.8l37.9 47.4M107 32.7l31.5 55.8M118.7 27.8l24.1 64.2M131.3 21.2l14.6 75.1M341.6 39.8h3.5M348.6 37.7v10.5M348.6 39.8h7.5M356.1 37.7v10.5M359.6 39.8h15.4M73.4 57.5l45.9 29.1M83 47.8l43.1 38M311.5 52.6h31.5"/>
<path d="M313.6 56.1v97M358.2 50.3h10.5M358.2 54.8h10.5M360.7 47.9h21M360.7 57.3h21M366.6 43.3v3.5M366.6 50.3v4.5M366.6 58.3v19.4M379.6 40.9v3.5M379.6 47.9v9.4M60.6 68.5l51.4 21.3M253.2 71.7l-66.8 31.1"/>
<path d="M379.6 60.8v19.3M115.2 91.2l64.7 26.8M122.2 88.5l50.6 32.2M122.6 87.9l-1.4 2.4M128.8 88.1l37.5 33M135 89l25 31.2M140.2 91.5l14.7 26.2M140.6 91.3l-2.2 1.4M144 95.2l7 18.7M146.6 99.7l1.9 9.8M136.2 119.4l-92.9 43.9M136.4 113l-99 31.8"/>
<path d="M138.4 105.5l-104.9 21.9M140.7 117.2l-1.3 .7M141.2 111.4l-1.5 .5M143.3 104.4l-1.5 .3M143.9 117.5l-2.9 2M147 114.3l-3.1 1.5M147.8 109.3l-3.3 1M149.2 112.9l.6 3.5M150.1 103l-3.4 .7M152.3 117.2l1.2 3.3M165.8 119l3.5 .3M172.8 119.5l1.5 .1"/>
<path d="M177.8 119.9l91.2 6.6M178.7 106.4l-3.2 1.5M183.1 119.3l3.2 1.4M183.2 104.3l-1.4 .6M134 124.3l-75.6 51.5M138.2 121.5l-1.3 .8M152.5 124.4l3.4 .8M156.6 120.7l1.7 3M159.3 126.1l1.5 .3M162.2 122.9l2.2 2.8M164.1 127.3l96.3 23.9M168.9 123.4l2.7 2.3"/>
<path d="M175.8 122.5l3 1.9M147.5 156.6l2.6 6.5M311.5 156.6h31.5M151.3 166.4l6.8 17.5M348.6 165.7v10.5M352.1 174.1h3M358.6 165.7v10.5"/>
</g>
<g fill="#000" stroke="#000" stroke-width=".3">
<path d="M345.1 39.3l3.5 .5-3.5 .6zM356.1 39.8l3.5-.5v1.1zM313.6 52.6l.6 3.5h-1.2zM366 46.8h1.2l-.6 3.5zM366.6 54.8l.6 3.5h-1.2zM379 44.4h1.2l-.6 3.5zM379.6 57.3l.6 3.5h-1.2zM112.2 89.3l3 1.9-3.5-.8zM119.6 86.1l2.6 2.4-3.3-1.4zM126.5 85.3l2.3 2.8-3-1.9zM132.4 86.6l.9-.7 1.7 3.1zM137.9 88.8l1.1-.6 1.2 3.3z"/>
<path d="M142.2 92.1l1.1-.4 .7 3.5zM145.3 96.4l1.2-.3 .1 3.6zM135.9 118.9l3.5-1-3 2zM136.2 112.4l3.5-.5-3.1 1.6zM138.3 104.9l3.5-.2-3.3 1.3zM138.2 121.5l2.5-2.5 .7 1zM140.7 117.2l2.9-2 .5 1.1zM141.2 111.4l3.1-1.6 .4 1.1zM143.3 104.4l3.3-1.2 .2 1.1zM148.5 109.5l1.2 3.3-1.1 .2zM151 113.9l1.8 3.1-1.1 .4zM169.3 118.7l3.5 .8-3.6 .4z"/>
<path d="M174.3 119.6l3.5-.3-.1 1.2zM178.4 105.9l3.4-1-2.9 2zM179.9 118l3.4 .8-.4 1.1zM183.2 104.3l2.9-2 .5 1zM133.7 123.8l3.2-1.5-2.6 2.5zM156 124.6l3.3 1.5-3.5-.3zM154.9 117.7l2.2 2.7-1 .6zM160 120.2l2.7 2.4-.9 .7zM160.8 126.4l3.5 .3-.3 1.1zM166.3 121.1l3 1.9-.7 .9zM172.8 120.7l3.3 1.4-.6 .9zM313 153.1h1.2l-.6 3.5z"/>
<path d="M150.1 163.1l1.7 3.1-1 .4zM348.6 174.1l3.5-.6v1.2zM355.1 173.5l3.5 .6-3.5 .6z"/>
</g>
<!-- layer: Hatching -->
<g fill="none" stroke="#000" stroke-width=".3">
<path d="M350 54.8l-1.4 1.4M350.2 45.6l-1.6 1.7M354.5 54.8l-5.9 5.9M354.7 45.6l-4.7 4.7M357.5 56.2l-8.9 9M358.6 46.2l-4.1 4.1M358.6 59.7l-9.2 9.1M351.9 75.3l-3.3 3.4M352.4 70.3l-3.5 3.5M356.4 75.3l-3.5 3.5M356.9 70.3l-3.5 3.5M358.6 64.2l-4.7 4.6"/>
<path d="M358.6 68.7l-.2 .1M358.6 73.2l-.7 .6M358.6 77.6l-1.2 1.2M349.9 95.3l-1.3 1.3M350.4 90.3l-1.8 1.8M350.9 85.3l-2.3 2.4M351.4 80.3l-2.8 2.9M354.4 95.3l-3.5 3.5M354.9 90.3l-3.5 3.5M355.4 85.3l-3.5 3.5M355.9 80.3l-3.5 3.5M358.6 82.1l-1.7 1.7"/>
<path d="M358.6 86.6l-2.2 2.2M358.6 91.1l-2.7 2.7M358.6 95.6l-3.3 3.2M349.4 100.3l-.8 .8M352.3 115.3l-3.5 3.5M352.8 110.3l-3.5 3.5M353.9 100.3l-5.3 5.3M356.8 115.3l-3.5 3.5M357.3 110.3l-3.5 3.5M358.4 100.3l-8.6 8.5M358.6 104.6l-4.3 4.2M358.6 113.6l-.3 .2"/>
<path d="M358.6 118.1l-.8 .7M350.3 135.3l-1.7 1.7M350.8 130.3l-2.2 2.3M351.3 125.3l-2.7 2.8M351.8 120.3l-3.2 3.3M354.8 135.3l-3.5 3.5M355.3 130.3l-3.5 3.5M355.8 125.3l-3.5 3.5M356.3 120.3l-3.5 3.5M358.6 122.6l-1.3 1.2M358.6 127l-1.8 1.8M358.6 131.5l-2.3 2.3"/>
<path d="M358.6 136l-2.8 2.8M349.2 158.8l-.6 .7M349.8 140.3l-1.2 1.2M353.7 158.8l-4.7 4.8M354.3 140.3l-5.7 5.7M357.2 159.9l-3.7 3.7M358.6 140.5l-10 10M358.6 145l-9.4 9.3M358.6 149.5l-4.9 4.8M358.6 163l-.7 .6"/>
</g>
<!-- layer: Section Lines -->
<path d="M147.5 39v4.9M147.5 168.4v5" fill="none" stroke="#000" stroke-width=".51"/>
<g fill="none" stroke="#000" stroke-width=".3">
<path d="M137.5 41.5h5M147.5 43.9v15.8M147.5 62.1v2.4M147.5 66.9v14.3M147.5 83.5v2.4M147.5 88.3v14.3M147.5 105v2.3M147.5 109.7v14.3M147.5 126.4v2.4M147.5 131.2v14.2M147.5 147.8v2.4M147.5 152.6v15.8"/>
<path d="M137.5 170.9h5"/>
</g>
<path d="M142.5 40.6l5 .9-5 .8zM142.5 170l5 .9-5 .8z" fill="#000" stroke="#000" stroke-width=".3"/>
<g font-size="7">
<text x="339.7" y="25.9">A-A (1:1)</text>
<text x="145.1" y="37">A</text>
<text x="145.1" y="180.4">A</text>
<text x="289" y="270.6">64 Holes - 1.5mm Octopus</text>
</g>
<g font-size="4.9">
<text x="133.1" y="22" transform="rotate(79 133.1 22)">Ø10</text>
<text x="120.6" y="28.4" transform="rotate(69 120.6 28.4)">Ø20</text>
<text x="108.9" y="33" transform="rotate(61 108.9 33)">Ø30</text>
<text x="96.9" y="38.8" transform="rotate(51 96.9 38.8)">Ø40</text>
<text x="364.3" y="38.4">7.55</text>
<text x="84.9" y="47.4" transform="rotate(41 84.9 47.4)">Ø50</text>
<text x="75.2" y="56.9" transform="rotate(32 75.2 56.9)">Ø60</text>
<text x="200.6" y="65.6">0.05</text>
<text x="62.3" y="67.6" transform="rotate(23 62.3 67.6)">Ø70</text>
<text x="365.2" y="76.4" transform="rotate(-90 365.2 76.4)">4x 4.5</text>
<text x="378.1" y="78.8" transform="rotate(-90 378.1 78.8)">4x 9.4</text>
<text x="203.9" y="92.9" transform="rotate(-25 203.9 92.9)">4x Ø1.5 H7 CH0.15x45º</text>
<text x="377.2" y="99">Ra 6</text>
<text x="312.1" y="108.8" transform="rotate(-90 312.1 108.8)">104</text>
<text x="34.5" y="125.7" transform="rotate(-12 34.5 125.7)">4x Ø1.5 H7 CH0.15x45º</text>
<text x="212.9" y="120.9" transform="rotate(4 212.9 120.9)">12x Ø1.5 H7 CH0.15x45º</text>
<text x="386.9" y="126">Ra 6</text>
<text x="206.1" y="136.1" transform="rotate(14 206.1 136.1)">12x Ø1.5 H7 CH0.15x45º</text>
<text x="38.1" y="143" transform="rotate(-18 38.1 143)">8x Ø1.5 H7 CH0.15x45º</text>
<text x="43.4" y="161.5" transform="rotate(-25 43.4 161.5)">12x Ø1.5 H7 CH0.15x45º</text>
<text x="154.4" y="170.4" transform="rotate(69 154.4 170.4)">4x R7</text>
<text x="350.7" y="172.6">10</text>
<text x="58.3" y="174" transform="rotate(-34 58.3 174)">12x Ø1.5 H7 CH0.15x45º</text>
<text x="245.5" y="190.5">Para a realização dos 4 lados da placa foram feitas relações</text>
<text x="245.7" y="196.3">de tangência:</text>
<text x="245.5" y="202.2">Em cada lado o diâmetro de 91mm tem de ser tangente a dois</text>
<text x="245.7" y="208.1">dos diâmetros de de 14mm (furos diâmetro 4.5mm)</text>
<text x="244.9" y="216.1">Usou-se a notação CH para denotar o uso de chanfros,</text>
<text x="245.1" y="221.9">onde 0.15 corresponde ao tamanho das duas arestas</text>
<text x="245.1" y="227.8">que formam 45º entre elas. Só há chanfros na superície</text>
<text x="245.1" y="233.6">superior da placa, na de baixo não.</text>
<text x="255" y="248.5">ISO 2768 m</text>
<text x="289" y="248.5">Rafael Lino</text>
<text x="323.5" y="248.5">26/11/2025</text>
<text x="399.1" y="285.7">1/1</text>
</g>
<g font-size="3.5">
<text x="39" y="8.8">1</text>
<text x="89" y="8.8">2</text>
<text x="139" y="8.8">3</text>
<text x="189" y="8.8">4</text>
<text x="239" y="8.8">5</text>
<text x="289" y="8.8">6</text>
<text x="339" y="8.8">7</text>
<text x="389" y="8.8">8</text>
<text x="16.3" y="30.2">A</text>
<text x="411.3" y="30.2">A</text>
<text x="16.3" y="78">B</text>
<text x="411.3" y="78">B</text>
<text x="16.2" y="125.9">C</text>
<text x="411.2" y="125.9">C</text>
<text x="16.2" y="173.7">D</text>
<text x="411.2" y="173.7">D</text>
<text x="16.3" y="221.6">E</text>
<text x="411.3" y="221.6">E</text>
<text x="16.4" y="269.4">F</text>
<text x="411.4" y="269.4">F</text>
<text x="39" y="290.8">1</text>
<text x="89" y="290.8">2</text>
<text x="139" y="290.8">3</text>
<text x="189" y="290.8">4</text>
<text x="239" y="290.8">5</text>
<text x="289" y="290.8">6</text>
<text x="339" y="290.8">7</text>
<text x="389" y="290.8">8</text>
</g>
<g font-size="2.5">
<text x="231" y="242.9">Dept.</text>
<text x="255" y="242.9">Technical reference</text>
<text x="289" y="242.9">Created by</text>
<text x="350" y="242.9">Approved by</text>
<text x="289" y="252.8">Document type</text>
<text x="350" y="252.8">Document status</text>
<text x="289" y="262.9">Title</text>
<text x="350" y="262.9">DWG No.</text>
<text x="350" y="279.9">Rev.</text>
<text x="360" y="279.9">Date of issue</text>
<text x="396" y="279.9">Sheet</text>
</g>
</svg>
